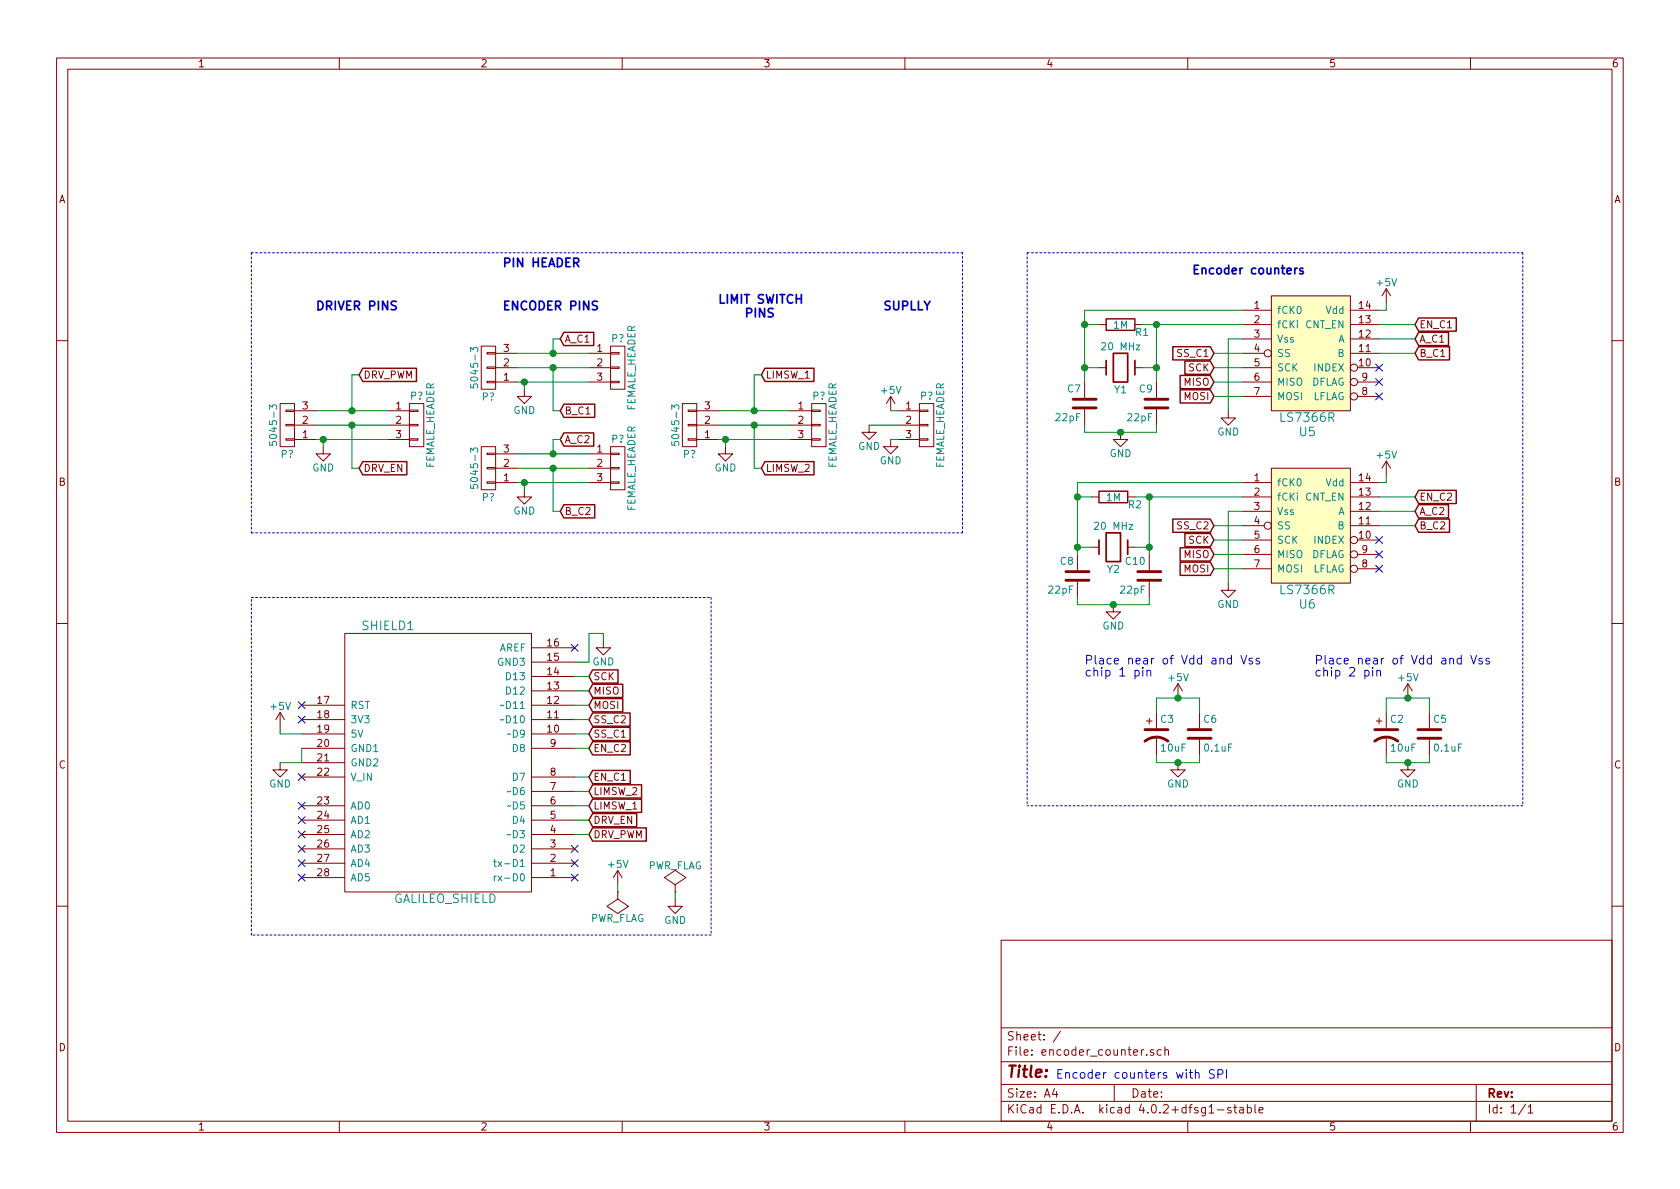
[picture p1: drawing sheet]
<svg xmlns="http://www.w3.org/2000/svg" width="297mm" height="210mm" viewBox="0 0 297 210" stroke-linecap="round" stroke-linejoin="round" font-family="sans-serif">
<g fill="none" stroke="#840000" stroke-width=".18">
<path d="M10 10.3h277v189.9h-277zM12 12.2h273v186.1h-273zM60 10.3v1.9M110 10.3v1.9M160 10.3v1.9M210 10.3v1.9M260 10.3v1.9M194.3 57.4h1.3M200.7 57.4h1.2M219.7 54.9h5.1M219.7 57.4h5.1M219.7 59.9h5.1"/>
<path d="M224.8 52.3h14v20.3h-14zM238.8 54.9h5M238.8 57.4h5M238.8 59.9h5M245.1 51v2.6M245.1 51l-.8 1.3M245.1 51l.8 1.3M10 60.2h2M49.5 71.4h2.6v7.6h-2.6zM50.5 72.5h1.6v.3h-1.6zM50.5 75.1h1.6v.2h-1.6zM50.5 77.6h1.6v.2h-1.6z"/>
<path d="M52.1 77.7h3.8M52.1 75.2h3.8M52.1 72.6h3.8M57.1 79v1.3h1.3l-1.3 1.2-1.2-1.2h1.2M68.6 77.7h3.8M68.6 75.2h3.8M68.6 72.6h3.8M72.4 77.6h1.5v.2h-1.5zM72.4 75.1h1.5v.2h-1.5zM72.4 72.5h1.5v.3h-1.5zM72.4 71.4h2.5v7.6h-2.5zM85.1 61.2h2.5v7.6h-2.5z"/>
<path d="M85.1 79h2.5v7.6h-2.5zM86.1 62.4h1.5v.2h-1.5zM86.1 64.9h1.5v.2h-1.5zM86.1 67.4h1.5v.3h-1.5zM87.6 62.5h3.8M87.6 65h3.8M87.6 67.6h3.8M92.7 68.8v1.3h1.3l-1.3 1.3-1.3-1.3h1.3M104.1 62.5h3.8M104.1 65h3.8M104.1 67.6h3.8M107.9 67.4h1.6v.3h-1.6z"/>
<path d="M107.9 64.9h1.6v.2h-1.6zM107.9 62.4h1.6v.2h-1.6zM107.9 61.2h2.6v7.6h-2.6zM107.9 79h2.6v7.6h-2.6zM120.6 71.4h2.6v7.6h-2.6zM121.7 72.5h1.5v.3h-1.5zM121.7 75.1h1.5v.2h-1.5zM121.7 77.6h1.5v.2h-1.5zM123.2 77.7h3.8M123.2 75.2h3.8M123.2 72.6h3.8M128.3 79v1.3h1.2l-1.2 1.2-1.3-1.2h1.3"/>
<path d="M139.7 77.7h3.8M139.7 75.2h3.8M139.7 72.6h3.8M143.5 77.6h1.5v.2h-1.5zM143.5 75.1h1.5v.2h-1.5zM143.5 72.5h1.5v.3h-1.5zM143.5 71.4h2.5v7.6h-2.5zM153.7 75.2v1.2h1.2l-1.2 1.3-1.3-1.3h1.3M157.5 77.7v1.3h1.2l-1.2 1.3-1.3-1.3h1.3M157.5 70.1l-.8 1.3M157.5 70.1v2.5M157.5 70.1l.7 1.3"/>
<path d="M158.7 77.7h3.9M158.7 75.2h3.9M158.7 72.6h3.9M162.6 77.6h1.5v.2h-1.5zM162.6 75.1h1.5v.2h-1.5zM162.6 72.5h1.5v.3h-1.5zM162.6 71.4h2.5v7.6h-2.5zM191.8 67.6v2.8M191.8 72.4v2.8M194.3 65h1.3M198.1 76.4v1.3h1.3l-1.3 1.3-1.3-1.3h1.3M200.7 65h1.2"/>
<path d="M204.5 67.6v2.8M204.5 72.4v2.8M217.2 72.6v1.3h1.2l-1.2 1.3-1.3-1.3h1.3M219.7 62.5h3.8M219.7 65h5.1M219.7 67.6h5.1M219.7 70.1h5.1M238.8 62.5h5M240 65h3.8M240 67.6h3.8M240 70.1h3.8M285 60.2h2"/>
<path d="M86.1 80.1h1.5v.3h-1.5zM86.1 82.7h1.5v.2h-1.5zM86.1 85.2h1.5v.3h-1.5zM87.6 85.3h3.8M87.6 82.8h3.8M87.6 80.3h3.8M92.7 86.6v1.3h1.3l-1.3 1.2-1.3-1.2h1.3M104.1 85.3h3.8M104.1 82.8h3.8M104.1 80.3h3.8M107.9 85.2h1.6v.3h-1.6zM107.9 82.7h1.6v.2h-1.6z"/>
<path d="M107.9 80.1h1.6v.3h-1.6zM190.5 98v2.8M193 87.9h1.3M193 96.8h1.3M199.4 87.9h1.3M199.4 96.8h1.3M203.2 98v2.8M219.7 85.3h5.1M219.7 87.9h5.1M219.7 90.4h5.1M219.7 93h3.8M219.7 95.5h5.1"/>
<path d="M219.7 98h5.1M224.8 82.8h14v20.3h-14zM238.8 85.3h5M238.8 87.9h5M238.8 90.4h5M238.8 93h5M240 95.5h3.8M240 98h3.8M245.1 81.5v2.6M245.1 81.5l-.8 1.3M245.1 81.5l.8 1.3M10 110.3h2"/>
<path d="M61 112h33v45.7h-33zM94 119.6h7.6M94 117.1h7.6M94 114.5h7.6M106.7 113.3v1.2h1.2l-1.2 1.3-1.3-1.3h1.3M190.5 102.9v2.8M196.8 106.9v1.3h1.3l-1.3 1.3-1.2-1.3h1.2M203.2 102.9v2.8M217.2 103.1v1.3h1.2l-1.2 1.3-1.3-1.3h1.3M219.7 100.6h5.1M240 100.6h3.8M285 110.3h2"/>
<path d="M49.5 134.9v1.2h1.3l-1.3 1.3-1.2-1.3h1.2M49.5 126l-.7 1.2M49.5 126v2.5M49.5 126l.8 1.2M53.3 137.4h7.7M53.3 132.3h7.7M53.3 129.8h7.7M53.3 127.2h7.7M53.3 134.9h7.7M53.3 124.7h7.7M94 139.9h7.6M94 137.4h7.6"/>
<path d="M94 132.3h7.6M94 129.8h7.6M94 127.2h7.6M94 124.7h7.6M94 122.2h7.6M202.7 127.5h1M203.2 127v1M204.5 126v2.8M204.5 130.3v3.3M208.3 134.9v1.2h1.2l-1.2 1.3-1.3-1.3h1.3M208.3 120.9l-.8 1.3M208.3 120.9v2.5"/>
<path d="M208.3 120.9l.7 1.3M212.1 126v2.8M212.1 130.8v2.8M243.3 127.5h1M243.8 127v1M245.1 126v2.8M245.1 130.3v3.3M248.9 134.9v1.2h1.3l-1.3 1.3-1.3-1.3h1.3M248.9 120.9l-.7 1.3M248.9 120.9v2.5M248.9 120.9l.8 1.3M252.7 126v2.8"/>
<path d="M252.7 130.8v2.8M53.3 155.2h7.7M53.3 152.6h7.7M53.3 150.1h7.7M53.3 147.6h7.7M53.3 145h7.7M53.3 142.5h7.7M94 155.2h7.6M94 152.6h7.6M94 150.1h7.6M94 147.6h7.6M94 145h7.6"/>
<path d="M94 142.5h7.6M109.2 157.7h.1M109.2 157.7v1.3l1.9 1.3-1.9 1.2-1.9-1.2 1.9-1.3M109.2 153.9l-.7 1.3M109.2 153.9v2.6M109.2 153.9l.8 1.3M119.4 159v1.3h1.2l-1.2 1.2-1.3-1.2h1.3M119.4 157.7h.1M119.4 156.5l1.9-1.3-1.9-1.3-1.9 1.3 1.9 1.3v1.2M10 160.2h2M177 166.3h108v32h-108zM285 160.2h2"/>
<path d="M60 198.3v1.9M110 198.3v1.9M160 198.3v1.9M177 194.8h108M177 191.8h108M177 187.8h108M177 181.8h108M186.4 192.5l-.3 1h.9M186.8 193v1M187.5 182.3l-1.3 2M197 191.8v3M202.7 186.5v.1"/>
<path d="M204 185.7a.37 .37 0 0 0-.6 .1l.1 .2 .5 .2v.1l-.2 .3-.4-.1M205.3 185.7l-.4-.1-.3 .3 .1 .6 .2 .1 .4-.1M206 185.7l.2-.1 .4 .1v.9M206 185.1v1.5M210 198.3v1.9M215.3 196.3h1.1M217.6 195.9a.37 .37 0 0 0-.6 .1l.1 .3 .5 .1 .1 .1-.2 .3-.5-.1M218.1 195.8h.6M218.3 195.3v1.3l.4 .2M219.2 195.9h.6v.9M219.8 196.2l-.4 .1-.3 .2 .3 .3 .4-.1M220.5 195.9l.5-.1 .3 .3-.2 .6h-.6"/>
<path d="M220.5 195.3v1.5M221.9 195.3v1.3l.2 .2M222.6 196.3l.7-.1v-.3l-.5-.1-.2 .2 .1 .7h.6M260 198.3v1.9M261 191.8v6.5M269.7 195.2l-1.2 2M270.2 195.8l.4-.5v1.5M270.2 196.8h.8"/>
<circle cx="224.2" cy="62.5" r=".63"/>
<circle cx="239.4" cy="67.6" r=".63"/>
<circle cx="239.4" cy="65" r=".63"/>
<circle cx="239.4" cy="70.1" r=".63"/>
<circle cx="224.2" cy="93" r=".63"/>
<circle cx="239.4" cy="98" r=".63"/>
<circle cx="239.4" cy="95.5" r=".63"/>
<circle cx="239.4" cy="100.6" r=".63"/>
</g>
<g fill="#ffffc2" stroke="#ffffc2" stroke-width=".18">
<path d="M224.8 52.3h14v20.3h-14z"/>
<path d="M224.8 82.8h14v20.3h-14z"/>
</g>
<path d="M195.6 63.7v2.6M196.8 62.5h2.6v5.1h-2.6zM200.7 63.7v2.6M194.3 95.5v2.5M195.6 94.2h2.5v5.1h-2.5zM199.4 95.5v2.5" fill="none" stroke="#840000" stroke-width=".3"/>
<g fill="none" stroke="#840000" stroke-width=".51">
<path d="M189.7 72.1h4.1M189.7 70.6h4.1M202.4 72.1h4.1M202.4 70.6h4.1M188.5 102.6h4M188.5 101.1h4M201.2 102.6h4M201.2 101.1h4M202.4 131.1a3.3 3.3 0 0 1 4.1 0M202.4 129h4.1M210.1 130.6h4M210.1 129h4"/>
<path d="M243.1 131.1a3.3 3.3 0 0 1 4 0M243.1 129h4M250.7 130.6h4.1M250.7 129h4.1"/>
</g>
<g fill="none" stroke="#840000" stroke-width=".25">
<path d="M99.7 58.8h5.3v2.3h-5.3l-.6-1.2zM195.6 56.4h5.1v2h-5.1zM250.8 56.2h6.7v2.4h-6.7l-.6-1.2zM250.8 58.8h5.3v2.3h-5.3l-.6-1.2zM64.1 65.1h9.5v2.4h-9.5l-.6-1.2zM99.7 71.5h5.5v2.3h-5.5l-.6-1.2zM99.7 76.5h5.3v2.4h-5.3l-.6-1.2zM135.3 65.1h8.6v2.4h-8.6l-.7-1.2zM207.4 61.3h6.6l.6 1.2-.6 1.1h-6.6zM208.7 66.4h5.3l.6 1.2-.6 1.1h-5.3zM208.7 68.9h5.3l.6 1.2-.6 1.2h-5.3zM209.5 63.8h4.5l.6 1.2-.6 1.2h-4.5z"/>
<path d="M250.8 61.3h5.5v2.3h-5.5l-.6-1.1zM64.1 81.6h7.8v2.4h-7.8l-.6-1.2zM99.7 89.2h5.5v2.4h-5.5l-.6-1.2zM135.3 81.6h8.6v2.4h-8.6l-.7-1.2zM194.3 86.9h5.1v2h-5.1zM207.4 91.8h6.6l.6 1.2-.6 1.1h-6.6zM208.7 96.9h5.3l.6 1.1-.6 1.2h-5.3zM208.7 99.4h5.3l.6 1.2-.6 1.1h-5.3zM209.5 94.3h4.5l.6 1.2-.6 1.2h-4.5zM250.8 86.7h6.7v2.3h-6.7l-.6-1.1zM250.8 89.2h5.3v2.4h-5.3l-.6-1.2zM250.8 91.8h5.5v2.3h-5.5l-.6-1.1z"/>
<path d="M104.8 118.5h4.5v2.3h-4.5l-.7-1.2zM104.8 121h5.3v2.3h-5.3l-.7-1.1zM104.8 123.5h5.3v2.4h-5.3l-.7-1.2zM104.8 138.8h8.6v2.3h-8.6l-.7-1.2zM104.8 131.2h6.6v2.3h-6.6l-.7-1.2zM104.8 136.2h6.6v2.4h-6.6l-.7-1.2zM104.8 126.1h6.6v2.3h-6.6l-.7-1.2zM104.8 128.6h6.6v2.4h-6.6l-.7-1.2zM104.8 141.3h8.6v2.4h-8.6l-.7-1.2zM104.8 143.9h7.8v2.3h-7.8l-.7-1.2zM104.8 146.4h9.5v2.3h-9.5l-.7-1.1z"/>
</g>
<g fill="none" stroke="#000084" stroke-width=".18">
<path d="M243.2 66.9l1.2 1.3M243.2 69.5l1.2 1.2M243.2 64.4l1.2 1.2M244.4 66.9l-1.2 1.3M244.4 69.5l-1.2 1.2M244.4 64.4l-1.2 1.2M243.2 97.4l1.2 1.2M243.2 100l1.2 1.2M243.2 94.9l1.2 1.2M244.4 97.4l-1.2 1.2M244.4 100l-1.2 1.2M244.4 94.9l-1.2 1.2"/>
<path d="M101 113.9l1.2 1.3M102.2 113.9l-1.2 1.3M52.7 126.6l1.2 1.3M52.7 124.1l1.2 1.2M52.7 136.8l1.2 1.2M53.9 126.6l-1.2 1.3M53.9 124.1l-1.2 1.2M53.9 136.8l-1.2 1.2M52.7 141.9l1.2 1.2M52.7 144.4l1.2 1.2M52.7 147l1.2 1.2M52.7 149.5l1.2 1.2"/>
<path d="M52.7 152l1.2 1.3M52.7 154.6l1.2 1.2M53.9 141.9l-1.2 1.2M53.9 144.4l-1.2 1.2M53.9 147l-1.2 1.2M53.9 149.5l-1.2 1.2M53.9 152l-1.2 1.3M53.9 154.6l-1.2 1.2M101 149.5l1.2 1.2M101 152l1.2 1.3M101 154.6l1.2 1.2M102.2 149.5l-1.2 1.2"/>
<path d="M102.2 152l-1.2 1.3M102.2 154.6l-1.2 1.2"/>
</g>
<path d="M132 55.3h.8l.1-.3-.1-.3-.2-.2h-.6v1.6M133.6 54.5v1.6M135.2 54.5v1.6l-.9-1.6v1.6M136.7 54.6a.62 .62 0 0 0-.8 .1v.4l.7 .4v.4a.62 .62 0 0 1-.8 .1M230.4 47.5l-.4-.1-.2 .2 .1 .2 .5 .2v.4h-.6" fill="none" stroke="#0000c2" stroke-width=".3"/>
<g fill="none" stroke="#0000c2" stroke-width=".18">
<path d="M202.1 118.5v1.1M202.8 118.7l.1-.1a.36 .36 0 0 1 .6 .2v.8M202.8 118.5v1.1M217.7 116.5a.48 .48 0 0 0-.6 .1v.7a.48 .48 0 0 0 .6 0M217.7 115.9v1.5M219.4 115.9l.5 1.5 .5-1.5M221.4 116.5l-.3-.1-.3 .2 .1 .2 .5 .2v.3h-.6M222.7 116.5l-.4-.1-.2 .2v.2l.6 .2v.3h-.6M242.7 118.5v1.1M243.4 118.7l.1-.1a.36 .36 0 0 1 .6 .2v.8M243.4 118.5v1.1M258.4 116.5a.48 .48 0 0 0-.7 .1v.7a.48 .48 0 0 0 .7 0"/>
<path d="M258.4 115.9v1.5M260 115.9l.6 1.5 .5-1.5M262.1 116.5l-.4-.1-.2 .2v.2l.6 .2v.3h-.6M263.3 116.5l-.4-.1-.2 .2 .1 .2 .5 .2v.3h-.6M214.7 189.2a.62 .62 0 0 0-.8 .1v.4l.7 .4v.4a.62 .62 0 0 1-.8 .1M215.3 190l.8-.1 .1-.2v-.4l-.3-.2h-.6v1.6M216.9 189.1v1.6"/>
</g>
<g fill="none" stroke="#008484" stroke-width=".18">
<path d="M47.7 78.1v.6l.5 .1-.1-.2 .1-.5h.6l.1 .2-.1 .5M47.7 72.4v-.8l.4 .4 .1-.4h.6l.1 .2-.1 .6M83.2 67.9v.6l.6 .1-.1-.2 .1-.5h.6l.1 .2-.1 .5M83.2 62.2v-.8l.5 .5 .1-.4h.6l.1 .2-.1 .5M118.8 78.1v.6l.6 .1-.1-.2 .1-.5h.5l.1 .2-.1 .5M118.8 72.4v-.8l.5 .4 .1-.4h.5l.1 .2-.1 .6M83.2 85.7v.6l.6 .1-.1-.2 .1-.5h.6l.1 .2-.1 .5M83.2 80v-.8l.5 .4 .1-.3h.6l.1 .1-.1 .6M89.1 127.2l-.6 .1M89.1 124.7l-.6 .1M90.3 139.9l-.6 .1M90.3 129.8l-.6 .1"/>
<path d="M87.3 152.4h.5M87.4 154.9v.9M87.5 152v1l.3 .2M87.8 154.9l-.4 .3M90.3 147.5l-.6 .2M90.3 142.5l-.6 .1"/>
</g>
<g fill="none" stroke="#008400" stroke-width=".18">
<path d="M99.1 59.9h-1.3v2.6M191.8 57.4h2.5M201.9 57.4h17.8M204.5 57.4v10.2M219.7 54.9h-27.9v12.7M219.7 59.9h-2.5v12.7M243.8 57.4h6.4M243.8 59.9h6.4M245.1 53.6v1.3h-1.3M55.9 72.6h12.7M55.9 77.7h12.7M55.9 75.2h12.7"/>
<path d="M57.1 77.7v1.3M62.2 75.2v7.6h1.3M63.5 66.3h-1.3v6.3M91.4 65h12.7M91.4 67.6h12.7M91.4 62.5h12.7M92.7 67.6v1.2M97.8 65v7.6h1.3M99.1 77.7h-1.3v2.6M127 72.6h12.7M127 77.7h12.7M127 75.2h12.7"/>
<path d="M128.3 77.7v1.3M133.3 75.2v7.6h1.3M134.6 66.3h-1.3v6.3M153.7 75.2h5M157.5 72.6h1.2M157.5 77.7h1.2M191.8 75.2v1.2h12.7v-1.2M191.8 65h2.5M201.9 65h2.6M214.6 65h5.1M214.6 70.1h5.1M214.6 67.6h5.1"/>
<path d="M214.6 62.5h5.1M243.8 62.5h6.4M91.4 85.3h12.7M91.4 82.8h12.7M91.4 80.3h12.7M92.7 85.3v1.3M97.8 82.8v7.6h1.3M190.5 96.8h2.5M190.5 87.9h2.5M200.7 96.8h2.5M200.7 87.9h19M203.2 87.9v10.1"/>
<path d="M214.6 98h5.1M214.6 95.5h5.1M214.6 93h5.1M219.7 85.3h-29.2v12.7M219.7 90.4h-2.5v12.7M243.8 90.4h6.4M243.8 87.9h6.4M243.8 93h6.4M245.1 84.1v1.2h-1.3M101.6 119.6h2.5M106.7 113.3v-1.3h-2.6v5.1h-2.5M190.5 105.7v1.2h12.7v-1.2"/>
<path d="M214.6 100.6h5.1M49.5 128.5v1.3h3.8M53.3 132.3v2.6h-3.8M101.6 122.2h2.5M101.6 124.7h2.5M101.6 127.2h2.5M101.6 129.8h2.5M101.6 132.3h2.5M101.6 137.4h2.5M101.6 139.9h2.5M204.5 126v-2.6h7.6v2.6M204.5 133.6v1.3h7.6v-1.3"/>
<path d="M245.1 126v-2.6h7.6v2.6M245.1 133.6v1.3h7.6v-1.3M101.6 142.5h2.5M101.6 145h2.5M101.6 147.6h2.5M109.2 156.5v1.2M119.4 157.7v1.3"/>
</g>
<g fill="#008400" stroke="#008400" stroke-width=".25">
<circle cx="204.5" cy="57.4" r=".51"/>
<circle cx="191.8" cy="57.4" r=".51"/>
<circle cx="191.8" cy="65" r=".51"/>
<circle cx="204.5" cy="65" r=".51"/>
<circle cx="190.5" cy="96.8" r=".51"/>
<circle cx="203.2" cy="96.8" r=".51"/>
<circle cx="203.2" cy="87.9" r=".51"/>
<circle cx="190.5" cy="87.9" r=".51"/>
<circle cx="208.3" cy="134.9" r=".51"/>
<circle cx="208.3" cy="123.4" r=".51"/>
<circle cx="248.9" cy="123.4" r=".51"/>
<circle cx="248.9" cy="134.9" r=".51"/>
<circle cx="196.9" cy="106.9" r=".51"/>
<circle cx="198.1" cy="76.4" r=".51"/>
<circle cx="97.8" cy="65" r=".51"/>
<circle cx="97.8" cy="62.5" r=".51"/>
<circle cx="92.7" cy="67.6" r=".51"/>
<circle cx="97.8" cy="82.8" r=".51"/>
<circle cx="97.8" cy="80.3" r=".51"/>
<circle cx="92.7" cy="85.3" r=".51"/>
<circle cx="133.4" cy="75.2" r=".51"/>
<circle cx="133.4" cy="72.6" r=".51"/>
<circle cx="128.3" cy="77.7" r=".51"/>
<circle cx="62.2" cy="75.2" r=".51"/>
<circle cx="62.2" cy="72.6" r=".51"/>
<circle cx="57.2" cy="77.7" r=".51"/>
</g>
<path d="M44.4 44.7v49.5M44.4 44.7h125.8M181.6 44.7v97.8M181.6 44.7h87.6M269.2 44.7v97.8M44.4 94.2h125.8M170.2 94.2v-49.5M44.4 105.7h81.3M125.7 105.7v59.6M269.2 142.5h-87.6M44.4 165.3v-59.6M125.7 165.3h-81.3" fill="none" stroke="#0000c2" stroke-width=".18" stroke-dasharray=".3 .4"/>
<text font-size="2.8" fill="#840000" x="178" y="190.5">Title:</text>
<g font-size="2.1" fill="#0000c2">
<text x="88.9" y="47.2">PIN HEADER</text>
<text x="127" y="53.7">LIMIT SWITCH</text>
<text x="210.8" y="48.5">Encoder counters</text>
<text x="55.9" y="54.9">DRIVER PINS</text>
<text x="88.9" y="54.9">ENCODER PINS</text>
<text x="156.2" y="54.9">SUPLLY</text>
<text x="191.8" y="117.5">Place near of Vdd and Vss</text>
<text x="191.8" y="119.6">chip 1 pin</text>
<text x="232.4" y="117.5">Place near of Vdd and Vss</text>
<text x="232.4" y="119.6">chip 2 pin</text>
<text x="186.7" y="190.7">Encoder counters with SPI</text>
</g>
<g font-size="2.1" fill="#008484">
<text x="226.7" y="74.6">LS7366R</text>
<text x="229.8" y="77.1">U5</text>
<text x="226.7" y="105.1">LS7366R</text>
<text x="229.8" y="107.6">U6</text>
<text x="64.1" y="111.4">SHIELD1</text>
<text x="69.5" y="159.7">GALILEO_SHIELD</text>
</g>
<g font-size="2.1" fill="#840000">
<text x="178" y="184">Sheet: /</text>
<text x="178" y="186.7">File: encoder_counter.sch</text>
<text x="178" y="196.9">KiCad E.D.A. kicad 4.0.2+dfsg1-stable</text>
<text x="178" y="194.1">Size: A4</text>
<text x="200" y="194.1">Date:</text>
<text x="263" y="194.1">Rev:</text>
<text x="263" y="196.9">Id: 1/1</text>
</g>
<g font-size="1.8" fill="#840000">
<text x="35" y="11.9">1</text>
<text x="85" y="11.9">2</text>
<text x="135" y="11.9">3</text>
<text x="185" y="11.9">4</text>
<text x="235" y="11.9">5</text>
<text x="285" y="11.9">6</text>
<text x="10.4" y="35.9">A</text>
<text x="285.4" y="35.9">A</text>
<text x="221.8" y="54.6">1</text>
<text x="221.8" y="57.1">2</text>
<text x="221.8" y="59.7">3</text>
<text x="240.3" y="59.7">12</text>
<text x="240.3" y="57.1">13</text>
<text x="240.3" y="54.6">14</text>
<text x="251" y="58">EN_C1</text>
<text x="89.1" y="64.8">2</text>
<text x="89.1" y="62.2">3</text>
<text x="99.8" y="60.6">A_C1</text>
<text x="105.6" y="62.2">1</text>
<text x="105.6" y="64.8">2</text>
<text x="208.2" y="63.1">SS_C1</text>
<text x="210.1" y="65.7">SCK</text>
<text x="221.8" y="62.2">4</text>
<text x="221.8" y="64.8">5</text>
<text x="240.3" y="64.8">10</text>
<text x="240.3" y="62.2">11</text>
<text x="251" y="60.6">A_C1</text>
<text x="251" y="63.1">B_C1</text>
<text x="64.3" y="66.9">DRV_PWM</text>
<text x="89.1" y="67.3">1</text>
<text x="105.6" y="67.3">3</text>
<text x="135.4" y="66.9">LIMSW_1</text>
<text x="209.3" y="68.2">MISO</text>
<text x="209.3" y="70.7">MOSI</text>
<text x="221.8" y="67.3">6</text>
<text x="221.8" y="69.8">7</text>
<text x="240.8" y="69.8">8</text>
<text x="240.8" y="67.3">9</text>
<text x="53.5" y="77.5">1</text>
<text x="53.5" y="74.9">2</text>
<text x="53.5" y="72.4">3</text>
<text x="70" y="72.4">1</text>
<text x="70" y="74.9">2</text>
<text x="70" y="77.5">3</text>
<text x="99.8" y="73.3">B_C1</text>
<text x="124.6" y="77.5">1</text>
<text x="124.6" y="74.9">2</text>
<text x="124.6" y="72.4">3</text>
<text x="141.1" y="72.4">1</text>
<text x="141.1" y="74.9">2</text>
<text x="141.1" y="77.5">3</text>
<text x="160.2" y="72.4">1</text>
<text x="160.2" y="74.9">2</text>
<text x="160.2" y="77.5">3</text>
<text x="64.3" y="83.4">DRV_EN</text>
<text x="89.1" y="82.5">2</text>
<text x="89.1" y="80">3</text>
<text x="99.8" y="78.4">A_C2</text>
<text x="105.6" y="80">1</text>
<text x="105.6" y="82.5">2</text>
<text x="135.4" y="83.4">LIMSW_2</text>
<text x="10.4" y="85.9">B</text>
<text x="89.1" y="85.1">1</text>
<text x="105.6" y="85.1">3</text>
<text x="221.8" y="85.1">1</text>
<text x="221.8" y="87.6">2</text>
<text x="240.3" y="87.6">13</text>
<text x="240.3" y="85.1">14</text>
<text x="251" y="88.5">EN_C2</text>
<text x="285.4" y="85.9">B</text>
<text x="99.8" y="91.1">B_C2</text>
<text x="208.2" y="93.6">SS_C2</text>
<text x="221.8" y="90.2">3</text>
<text x="221.8" y="92.7">4</text>
<text x="221.8" y="95.2">5</text>
<text x="240.3" y="95.2">10</text>
<text x="240.3" y="92.7">11</text>
<text x="240.3" y="90.2">12</text>
<text x="251" y="91.1">A_C2</text>
<text x="251" y="93.6">B_C2</text>
<text x="209.3" y="98.7">MISO</text>
<text x="209.3" y="101.2">MOSI</text>
<text x="210.1" y="96.1">SCK</text>
<text x="221.8" y="97.8">6</text>
<text x="221.8" y="100.3">7</text>
<text x="240.8" y="100.3">8</text>
<text x="240.8" y="97.8">9</text>
<text x="96.8" y="119.4">14</text>
<text x="96.8" y="116.8">15</text>
<text x="96.8" y="114.3">16</text>
<text x="56.2" y="124.5">17</text>
<text x="96.8" y="124.5">12</text>
<text x="96.8" y="121.9">13</text>
<text x="104.9" y="122.8">MISO</text>
<text x="104.9" y="125.3">MOSI</text>
<text x="104.9" y="120.3">SCK</text>
<text x="56.2" y="127">18</text>
<text x="56.2" y="129.5">19</text>
<text x="96.8" y="129.5">10</text>
<text x="96.8" y="127">11</text>
<text x="104.9" y="127.9">SS_C2</text>
<text x="104.9" y="130.4">SS_C1</text>
<text x="10.4" y="135.9">C</text>
<text x="56.2" y="132.1">20</text>
<text x="56.2" y="134.6">21</text>
<text x="56.2" y="137.2">22</text>
<text x="97.3" y="137.2">8</text>
<text x="97.3" y="132.1">9</text>
<text x="104.9" y="133">EN_C2</text>
<text x="285.4" y="135.9">C</text>
<text x="56.2" y="142.2">23</text>
<text x="97.3" y="142.2">6</text>
<text x="97.3" y="139.7">7</text>
<text x="104.9" y="140.6">LIMSW_2</text>
<text x="104.9" y="143.1">LIMSW_1</text>
<text x="104.9" y="138">EN_C1</text>
<text x="56.2" y="144.8">24</text>
<text x="56.2" y="147.3">25</text>
<text x="56.2" y="149.9">26</text>
<text x="97.3" y="149.9">3</text>
<text x="97.3" y="147.3">4</text>
<text x="97.3" y="144.8">5</text>
<text x="104.9" y="145.7">DRV_EN</text>
<text x="104.9" y="148.2">DRV_PWM</text>
<text x="56.2" y="152.4">27</text>
<text x="56.2" y="154.9">28</text>
<text x="97.3" y="154.9">1</text>
<text x="97.3" y="152.4">2</text>
<text x="10.4" y="185.9">D</text>
<text x="285.4" y="185.9">D</text>
<text x="35" y="199.9">1</text>
<text x="85" y="199.9">2</text>
<text x="135" y="199.9">3</text>
<text x="185" y="199.9">4</text>
<text x="235" y="199.9">5</text>
<text x="285" y="199.9">6</text>
</g>
<g font-size="1.8" fill="#008484">
<text x="243.5" y="50.6">+5V</text>
<text x="196.9" y="58.1">1M</text>
<text x="200.8" y="59.4">R1</text>
<text x="225.8" y="55.5">fCK0</text>
<text x="225.8" y="58">fCKi</text>
<text x="230.7" y="58">CNT_EN</text>
<text x="234.4" y="55.5">Vdd</text>
<text x="108.1" y="60.5">P?</text>
<text x="195.1" y="61.9">20 MHz</text>
<text x="225.8" y="60.6">Vss</text>
<text x="225.8" y="63.1">SS</text>
<text x="225.8" y="65.7">SCK</text>
<text x="232.3" y="65.7">INDEX</text>
<text x="236.5" y="63.1">B</text>
<text x="236.5" y="60.6">A</text>
<text x="72.5" y="70.7">P?</text>
<text x="84.5" y="67.8" transform="rotate(-90 84.5 67.8)">5045-3</text>
<text x="85.2" y="70.8">P?</text>
<text x="143.7" y="70.7">P?</text>
<text x="155.9" y="69.6">+5V</text>
<text x="162.7" y="70.7">P?</text>
<text x="188.8" y="69.4">C7</text>
<text x="197.1" y="69.5">Y1</text>
<text x="201.5" y="69.4">C9</text>
<text x="225.8" y="68.2">MISO</text>
<text x="225.8" y="70.7">MOSI</text>
<text x="231.6" y="68.2">DFLAG</text>
<text x="231.9" y="70.7">LFLAG</text>
<text x="49" y="77.9" transform="rotate(-90 49 77.9)">5045-3</text>
<text x="90.8" y="73.2">GND</text>
<text x="112.3" y="72.9" transform="rotate(-90 112.3 72.9)">FEMALE_HEADER</text>
<text x="120.1" y="77.9" transform="rotate(-90 120.1 77.9)">5045-3</text>
<text x="186.7" y="74.5">22pF</text>
<text x="199.4" y="74.5">22pF</text>
<text x="215.2" y="77">GND</text>
<text x="49.7" y="81">P?</text>
<text x="55.2" y="83.4">GND</text>
<text x="76.8" y="83" transform="rotate(-90 76.8 83)">FEMALE_HEADER</text>
<text x="108.1" y="78.3">P?</text>
<text x="120.8" y="81">P?</text>
<text x="126.3" y="83.4">GND</text>
<text x="147.9" y="83" transform="rotate(-90 147.9 83)">FEMALE_HEADER</text>
<text x="151.7" y="79.5">GND</text>
<text x="155.5" y="82.1">GND</text>
<text x="166.9" y="83" transform="rotate(-90 166.9 83)">FEMALE_HEADER</text>
<text x="196.2" y="80.8">GND</text>
<text x="243.5" y="81.1">+5V</text>
<text x="84.5" y="85.5" transform="rotate(-90 84.5 85.5)">5045-3</text>
<text x="85.2" y="88.6">P?</text>
<text x="195.6" y="88.6">1M</text>
<text x="199.5" y="89.9">R2</text>
<text x="225.8" y="86">fCK0</text>
<text x="225.8" y="88.5">fCKi</text>
<text x="230.7" y="88.5">CNT_EN</text>
<text x="234.4" y="86">Vdd</text>
<text x="90.8" y="91">GND</text>
<text x="112.3" y="90.6" transform="rotate(-90 112.3 90.6)">FEMALE_HEADER</text>
<text x="193.8" y="93.7">20 MHz</text>
<text x="225.8" y="91.1">Vss</text>
<text x="225.8" y="93.6">SS</text>
<text x="236.5" y="93.6">B</text>
<text x="236.5" y="91.1">A</text>
<text x="187.5" y="99.9">C8</text>
<text x="195.8" y="101.3">Y2</text>
<text x="199.1" y="99.9">C10</text>
<text x="225.8" y="96.1">SCK</text>
<text x="225.8" y="98.7">MISO</text>
<text x="225.8" y="101.2">MOSI</text>
<text x="231.6" y="98.7">DFLAG</text>
<text x="231.9" y="101.2">LFLAG</text>
<text x="232.3" y="96.1">INDEX</text>
<text x="185.5" y="104.9">22pF</text>
<text x="198.2" y="104.9">22pF</text>
<text x="215.2" y="107.5">GND</text>
<text x="194.9" y="111.3">GND</text>
<text x="88.1" y="117.7">GND3</text>
<text x="88.1" y="115.2">AREF</text>
<text x="104.7" y="117.6">GND</text>
<text x="47.9" y="125.5">+5V</text>
<text x="62" y="125.3">RST</text>
<text x="89.7" y="125.3">D11</text>
<text x="89.7" y="122.8">D12</text>
<text x="89.7" y="120.3">D13</text>
<text x="206.7" y="120.4">+5V</text>
<text x="247.3" y="120.4">+5V</text>
<text x="62" y="127.9">3V3</text>
<text x="62" y="130.4">5V</text>
<text x="89.7" y="127.9">D10</text>
<text x="90.7" y="130.4">D9</text>
<text x="205.2" y="127.8">C3</text>
<text x="212.9" y="127.8">C6</text>
<text x="245.9" y="127.8">C2</text>
<text x="253.5" y="127.8">C5</text>
<text x="62" y="133">GND1</text>
<text x="62" y="135.5">GND2</text>
<text x="90.7" y="133">D8</text>
<text x="205.4" y="132.9">10uF</text>
<text x="213.1" y="132.9">0.1uF</text>
<text x="246" y="132.9">10uF</text>
<text x="253.7" y="132.9">0.1uF</text>
<text x="47.6" y="139.2">GND</text>
<text x="62" y="138">V_IN</text>
<text x="62" y="143.1">AD0</text>
<text x="90.7" y="143.1">D5</text>
<text x="90.7" y="140.6">D6</text>
<text x="90.7" y="138">D7</text>
<text x="206.3" y="139.2">GND</text>
<text x="247" y="139.2">GND</text>
<text x="62" y="145.7">AD1</text>
<text x="62" y="148.2">AD2</text>
<text x="90.7" y="148.2">D3</text>
<text x="90.7" y="145.7">D4</text>
<text x="62" y="150.7">AD3</text>
<text x="62" y="153.3">AD4</text>
<text x="62" y="155.8">AD5</text>
<text x="88.4" y="155.8">rx-D0</text>
<text x="88.5" y="153.3">tx-D1</text>
<text x="90.7" y="150.7">D2</text>
<text x="107.6" y="153.5">+5V</text>
<text x="114.4" y="153.7">PWR_FLAG</text>
<text x="104.2" y="163">PWR_FLAG</text>
<text x="117.4" y="163.4">GND</text>
</g>
</svg>
